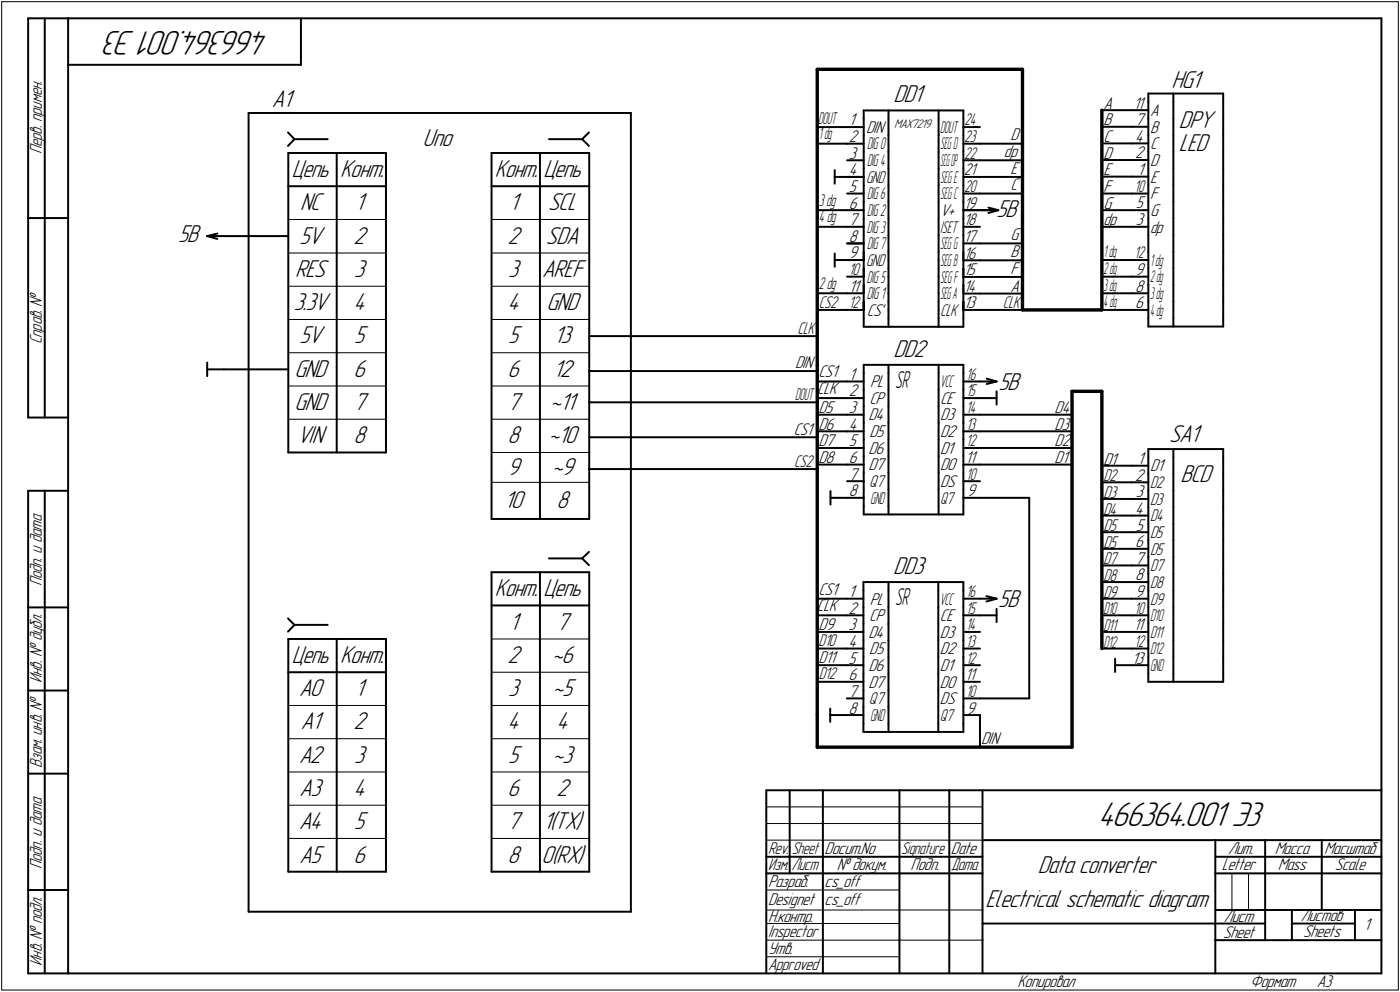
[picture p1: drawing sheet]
<svg xmlns="http://www.w3.org/2000/svg" width="421mm" height="298mm" viewBox="0 0 421 298" stroke-linecap="round" stroke-linejoin="round" font-family="sans-serif">
<g fill="none" stroke="#000" stroke-width=".59">
<path d="M8.5 5.5v120zM8.5 5.5h12zM13.5 5.5v120zM20.5 5.5v287zM20.5 5.5h395zM20.5 19.5h70zM90.5 5.5v14zM415.5 5.5v287zM74.8 34v240zM74.8 34h114.9zM86.6 39.8l2 2zM177.1 39.8l-2 2z"/>
<path d="M189.7 34v240zM245.8 38.2h9zM254.8 38.2h5zM259.8 33.2h29.9zM259.8 33.2v2.4zM259.8 35.6v5zM267.2 33.2v2.4zM267.2 35.6v5zM282.3 33.2v2.4zM282.3 35.6v5zM289.7 33.2v2.4zM289.7 35.6v5z"/>
<path d="M289.7 38.2h5zM331.4 38.1h9zM331.4 33.1h9zM340.4 33.1h5zM340.4 38.1h5zM345.4 28.1h22.5zM345.4 28.1v2.5zM345.4 30.6v5zM345.4 35.6v5zM352.9 28.1v2.5zM352.9 30.6v5zM352.9 35.6v5z"/>
<path d="M367.9 28.1v2.5zM367.9 30.6v5zM367.9 35.6v5zM86.7 56h29.4zM86.7 46h29.4zM86.7 46v90zM88.6 41.8h10zM88.6 41.8l-2 2.1zM101.3 46v90zM116.1 46v90zM147.8 56h29.4zM147.8 46h29.4z"/>
<path d="M147.8 46v110zM162.4 46v110zM165.1 41.8h10zM175.1 41.8l2 2.1zM177.2 46v110zM245.8 43.2h9zM251 53.2h8.8zM251 51.1v4.1zM254.8 43.2h5zM254.8 48.2h5zM254.8 53.2h5zM254.8 58.2h5z"/>
<path d="M259.8 40.6v5zM259.8 45.6v5zM259.8 50.6v5.1zM259.8 55.7v5zM267.2 40.6v5zM267.2 45.6v5zM267.2 50.6v5.1zM267.2 55.7v5zM282.3 40.6v5zM282.3 45.6v5zM282.3 50.6v5.1zM282.3 55.7v5z"/>
<path d="M289.7 40.6v5zM289.7 43.2h5zM289.7 45.6v5zM289.7 48.2h5zM289.7 50.6v5.1zM289.7 53.2h5zM289.7 55.7v5zM289.7 58.2h5zM294.7 58.2h12.8zM294.7 53.2h12.8zM294.7 48.2h12.8zM294.7 43.2h12.8z"/>
<path d="M331.4 58.2h9zM331.4 53.1h9zM331.4 48.1h9zM331.4 43.1h9zM340.4 43.1h5zM340.4 48.1h5zM340.4 53.1h5zM340.4 58.2h5zM345.4 40.6v5zM345.4 45.6v5zM345.4 50.6v5zM345.4 55.6v5z"/>
<path d="M352.9 40.6v5zM352.9 45.6v5zM352.9 50.6v5zM352.9 55.6v5zM367.9 40.6v5zM367.9 45.6v5zM367.9 50.6v5zM367.9 55.6v5zM8.5 65.5h12zM62.3 71l3.1 .8zM62.3 71l3.1-.8zM62.3 71h5z"/>
<path d="M67.3 71h19.4zM245.8 68.2h9zM245.8 63.2h9zM251 78.1h8.8zM251 76.2v4zM254.8 63.2h5zM254.8 68.2h5zM254.8 73.2h5zM254.8 78.1h5zM259.8 60.7v5zM259.8 65.7v5zM259.8 70.7v5z"/>
<path d="M259.8 75.7v2.4zM259.8 75.7v5zM267.2 60.7v5zM267.2 65.7v5zM267.2 70.7v5zM267.2 75.7v2.4zM267.2 78.1v2.6zM282.3 60.7v5zM282.3 65.7v5zM282.3 70.7v5zM282.3 75.7v2.4zM282.3 78.1v2.6z"/>
<path d="M289.7 60.7v5zM289.7 63.2h5zM289.7 65.7v5zM289.7 68.2h5zM289.7 70.7v5zM289.7 73.2h5zM289.7 75.7v2.4zM289.7 78.2h5zM289.7 75.9v5zM289.7 63.2h10.4zM294.7 78.2h12.8zM294.7 73.2h12.8z"/>
<path d="M295.2 63.2h5zM297.3 62.4l2.9 .8zM297.3 64l2.9-.8zM331.4 68.2h9zM331.4 63.2h9zM331.4 78.1h9zM340.4 63.2h5zM340.4 68.2h5zM340.4 78.1h5zM345.4 60.6v5zM345.4 65.6v5zM345.4 70.6v5z"/>
<path d="M345.4 75.6v5zM352.9 60.6v5zM352.9 65.6v5zM352.9 70.6v5zM352.9 75.6v5zM367.9 60.6v5zM367.9 65.6v5zM367.9 70.6v5zM367.9 75.6v5zM245.8 93.1h9zM245.8 88.1h9zM254.8 83.1h5z"/>
<path d="M254.8 88.1h5zM254.8 93.1h5zM259.8 80.7v2.4zM259.8 80.7v5zM259.8 85.7v2.4zM259.8 85.7v5zM259.8 90.7v2.4zM259.8 98.2h29.9zM259.8 90.7v5zM259.8 95.7v2.4zM267.2 80.7v2.4zM267.2 83.1v2.6z"/>
<path d="M267.2 85.7v2.4zM267.2 88.1v2.6zM267.2 90.7v2.4zM267.2 93.1v2.6zM267.2 95.7v2.5zM282.3 80.7v2.4zM282.3 83.1v2.6zM282.3 85.7v2.4zM282.3 88.1v2.6zM282.3 90.7v2.4zM282.3 93.1v2.6zM282.3 95.7v2.5z"/>
<path d="M289.7 83.2h5zM289.7 88.2h5zM289.7 80.7v5zM289.7 85.7v2.5zM289.7 80.9v2.6zM289.7 85.8v5zM289.7 90.8v2.4zM289.7 93.1h5zM289.7 90.7v2.4zM289.7 90.7v5zM289.7 95.7v2.5zM294.7 93.1h12.8z"/>
<path d="M294.7 88.2h12.8zM294.7 83.2h12.8zM331.4 93.1h9zM331.4 83.1h9zM331.4 88.1h9zM340.4 83.1h5zM340.4 88.1h5zM340.4 93.1h5zM345.4 80.6v5zM345.4 85.6v5zM345.4 90.6v5zM345.4 98.1h22.5z"/>
<path d="M345.4 95.6v2.5zM352.9 80.6v5zM352.9 85.6v5zM352.9 90.6v5zM352.9 95.6v2.5zM367.9 80.6v5zM367.9 85.6v5zM367.9 90.6v5zM367.9 95.6v2.5zM62.3 109v4zM62.3 111h5zM67.3 111h19.4z"/>
<path d="M177.2 111.5h68.6zM177.2 101h68.6zM245.8 119.6h9zM245.8 114.6h9zM254.8 114.6h5zM254.8 119.6h5zM259.8 109.6h29.9zM259.8 109.6v2.5zM259.8 112.1v5zM259.8 117.1v5zM267.2 109.6v2.5zM267.2 112.1v5z"/>
<path d="M267.2 117.1v5zM282.3 109.6v2.5zM282.3 112.1v5zM282.3 117.1v5zM289.7 109.6v2.5zM289.7 112.1v5zM289.7 114.6h5zM289.7 117.1v5zM289.7 119.6h5zM294.7 114.6h5zM294.7 119.6h5zM296.8 113.8l2.9 .8z"/>
<path d="M296.8 115.4l2.9-.8zM299.7 117.6v4zM8.5 125.5h12zM86.7 136h29.4zM177.2 131.4h68.6zM177.2 120.9h68.6zM245.8 124.6h9zM245.8 129.6h9zM245.8 134.6h9zM245.8 139.6h9zM254.8 124.6h5zM254.8 129.6h5z"/>
<path d="M254.8 134.6h5zM254.8 139.6h5zM259.8 122.1v5zM259.8 127.1v5zM259.8 132.1v5zM259.8 137.1v5zM267.2 122.1v5zM267.2 127.1v5zM267.2 132.1v5zM267.2 137.1v5zM282.3 122.1v5zM282.3 127.1v5z"/>
<path d="M282.3 132.1v5zM282.3 137.1v5zM289.7 122.1v5zM289.7 124.6h5zM289.7 127.1v5zM289.7 129.6h5zM289.7 132.1v5zM289.7 134.6h5zM289.7 137.1v5zM289.7 139.6h5zM294.7 124.6h27.7zM294.7 129.6h27.7z"/>
<path d="M294.7 134.6h27.7zM294.7 139.6h27.7zM331.4 140h9zM340.4 140h5zM345.4 135h22.5zM345.4 135v2.4zM345.4 137.4v5zM352.9 135v2.4zM352.9 137.4v5zM367.9 135v2.4zM367.9 137.4v5zM8.5 147.5v145z"/>
<path d="M8.5 147.5h12zM13.5 147.5v145zM147.8 156h29.4zM177.1 141h68.7zM249.8 147.6v4zM249.8 149.6h5zM254.8 144.6h5zM254.8 149.6h5zM259.8 142.1v5zM259.8 147.1v5zM259.8 154.6h29.9zM259.8 152.1v2.5z"/>
<path d="M267.2 142.1v5zM267.2 147.1v5zM267.2 152.1v2.5zM282.3 142.1v5zM282.3 147.1v5zM282.3 152.1v2.5zM289.7 142.1v5zM289.7 144.6h5zM289.7 147.1v5zM289.7 149.6h5zM289.7 152.1v2.5zM294.7 149.6h14.8z"/>
<path d="M309.5 149.6v60.3zM331.4 159.9h9zM331.4 154.9h9zM331.4 149.9h9zM331.4 144.9h9zM340.4 144.9h5zM340.4 149.9h5zM340.4 154.9h5zM340.4 159.9h5zM345.4 142.4v5zM345.4 147.4v5zM345.4 152.4v5z"/>
<path d="M345.4 157.4v5zM352.9 142.4v5zM352.9 147.4v5zM352.9 152.4v5zM352.9 157.4v5zM367.9 142.4v5zM367.9 147.4v5zM367.9 152.4v5zM367.9 157.4v5zM147.8 172h29.4zM147.8 172v90zM162.4 172v90z"/>
<path d="M165.1 167.8h10zM175.1 167.8l2-1.9zM175.1 167.8l2 2zM177.2 172v90zM245.8 179.9h8.9zM254.7 179.9h5zM259.7 174.9h30zM259.7 174.9v2.6zM259.7 177.5v5zM267.2 174.9v2.6zM267.2 177.5v5zM282.2 174.9v2.6z"/>
<path d="M282.2 177.5v5zM289.7 174.9v2.6zM289.7 177.5v5zM289.7 179.9h5zM294.7 179.9h5zM296.7 179.2l3 .7zM331.4 179.9h9zM331.4 174.9h9zM331.4 169.9h9zM331.4 164.9h9zM340.4 164.9h5zM340.4 169.9h5z"/>
<path d="M340.4 174.9h5zM340.4 179.9h5zM345.4 162.4v5zM345.4 167.4v5.1zM345.4 172.5v5zM345.4 177.5v5zM352.9 162.4v5zM352.9 167.4v5.1zM352.9 172.5v5zM352.9 177.5v5zM367.9 162.4v5zM367.9 167.4v5.1z"/>
<path d="M367.9 172.5v5zM367.9 177.5v5zM8.5 182.5h12zM86.6 185.8l2 2zM86.7 192h29.4zM86.7 192v70zM88.6 187.8h10zM88.6 187.8l-2 2zM101.3 192v70zM116.1 192v70zM147.8 181.9h29.4zM245.7 189.9h9z"/>
<path d="M245.7 184.9h9zM245.7 194.9h9zM245.7 199.9h9zM254.7 184.9h5zM254.7 189.9h5zM254.7 194.9h5zM254.7 199.9h5zM259.7 182.5v5zM259.7 187.5v4.9zM259.7 192.4v5zM259.7 197.4v5zM267.2 182.5v5z"/>
<path d="M267.2 187.5v4.9zM267.2 192.4v5zM267.2 197.4v5zM282.2 182.5v5zM282.2 187.5v4.9zM282.2 192.4v5zM282.2 197.4v5zM289.7 182.5v5zM289.7 184.9h5zM289.7 187.5v4.9zM289.7 189.9h5zM289.7 192.4v5z"/>
<path d="M289.7 194.9h5zM289.7 197.4v5zM289.7 199.9h5zM294.7 184.9h5zM296.7 180.8l3-.9zM299.7 183v3.9zM331.4 194.9h9zM331.4 189.9h9zM331.4 184.9h9zM335.4 198v3.9zM335.4 199.9h5zM340.4 184.9h5z"/>
<path d="M340.4 189.9h5zM340.4 194.9h5zM340.4 199.9h5zM345.4 182.5v5zM345.4 187.5v4.9zM345.4 192.4v5zM345.4 197.4v5zM352.9 182.5v5zM352.9 187.5v4.9zM352.9 192.4v5zM352.9 197.4v5zM367.9 182.5v5z"/>
<path d="M367.9 187.5v4.9zM367.9 192.4v5zM367.9 197.4v5zM8.5 207.5h12zM86.7 202h29.4zM245.7 204.9h9zM249.7 212.9v4zM249.7 214.9h5zM254.7 204.9h5zM254.7 209.9h5zM254.7 214.9h5zM259.7 202.4v5z"/>
<path d="M259.7 207.4v5zM259.7 212.4v5zM259.7 220h30zM259.7 217.4v2.6zM267.2 202.4v5zM267.2 207.4v5zM267.2 212.4v5zM267.2 217.4v2.6zM282.2 202.4v5zM282.2 207.4v5zM282.2 212.4v5zM282.2 217.4v2.6z"/>
<path d="M289.7 202.4v5zM289.7 204.9h5zM289.7 207.4v5zM289.7 209.9h5zM289.7 212.4v5zM289.7 214.9h5zM289.7 217.4v2.6zM294.7 209.9h14.8zM294.7 214.9v9.6zM345.4 202.4v2.5zM345.4 204.9h22.5zM352.9 202.4v2.5z"/>
<path d="M367.9 202.4v2.5zM8.5 232.5h12zM230.5 237.5h185zM230.5 237.5v55zM237.5 237.5v25zM247.5 237.5v55zM270.5 237.5v25zM285.5 237.5v25zM295.5 237.5v25zM230.5 257.5h65zM295.5 252.5h70zM365.5 252.5h15z"/>
<path d="M365.5 252.5v10zM365.5 257.5h15zM380.5 252.5h17zM380.5 252.5v10zM380.5 257.5h17zM397.5 252.5h18zM397.5 252.5v10zM397.5 257.5h18zM8.5 267.5h12zM74.8 274h114.9zM86.7 262h29.4zM147.8 262h29.4z"/>
<path d="M230.5 262.5h40zM270.5 262.5h15zM270.5 262.5v11zM270.5 273.5v9zM285.5 262.5h10zM285.5 262.5v11zM285.5 273.5v9zM295.5 277.5h70zM295.5 262.5v11zM295.5 273.5v9zM365.5 262.5v20zM365.5 277.5h15z"/>
<path d="M365.5 273.5h15zM365.5 262.5h15zM380.5 262.5v11zM380.5 262.5h17zM380.5 273.5h8zM380.5 273.5v9zM388.5 273.5h19zM388.5 277.5h19zM388.5 273.5v9zM397.5 262.5v11zM397.5 262.5h18zM407.5 273.5h8z"/>
<path d="M407.5 273.5v9zM8.5 292.5h12zM20.5 292.5h395zM270.5 282.5v10zM285.5 282.5v10zM295.5 282.5v10zM365.5 282.5v10zM365.5 282.5h15zM380.5 282.5h8zM388.5 282.5h19zM407.5 282.5h8z"/>
</g>
<path d="M245.8 20.8v89zM245.8 20.8h61.7zM307.5 20.8v72.3zM331.4 33.1v60zM307.5 93.1h23.9zM245.8 109.8v104.9zM322.4 117.6v106.9zM322.4 117.6h9zM331.4 117.6v77.3zM245.8 214.7v9.8zM245.8 224.5h76.6z" fill="none" stroke="#000" stroke-width="1"/>
<g fill="none" stroke="#000" stroke-width=".3">
<path d="M.5 .5v297zM.5 .5h420zM420.5 .5v297zM86.7 66h29.4zM86.7 76h29.4zM147.8 66h29.4zM147.8 76h29.4zM86.7 86h29.4zM86.7 96h29.4zM147.8 86h29.4zM147.8 96h29.4zM86.7 106h29.4z"/>
<path d="M86.7 116h29.4zM147.8 106h29.4zM147.8 116h29.4zM86.7 126h29.4zM147.8 126h29.4zM147.8 136h29.4zM147.8 144.9h29.4zM147.8 192h29.4zM86.7 212h29.4zM147.8 202h29.4zM147.8 212h29.4zM86.7 222h29.4z"/>
<path d="M86.7 232h29.4zM147.8 222h29.4zM147.8 232h29.4zM86.7 242h29.4zM86.7 252h29.4zM147.8 242h29.4zM147.8 252h29.4zM230.5 247.5h65zM230.5 252.5h65zM230.5 242.5h65zM230.5 267.5h40zM230.5 273.5h40z"/>
<path d="M230.5 277.5h40zM270.5 273.5h15zM285.5 273.5h10zM370.5 262.5v11zM375.5 262.5v11zM.5 297.5h420zM230.5 282.5h40zM230.5 287.5h40zM270.5 282.5h15zM285.5 282.5h10z"/>
</g>
<g font-size="10.9">
<text x="80.9" y="9.4" transform="rotate(-180 80.9 9.4)">466364.001 Э3</text>
<text x="330.1" y="248.1">466364.001 Э3</text>
</g>
<g font-size="7.8">
<text x="352.3" y="26.5">HG1</text>
<text x="81.7" y="32.1">A1</text>
<text x="268.7" y="30.7">DD1</text>
<text x="354.6" y="38.4">DPY</text>
<text x="127.1" y="43.9">Uno</text>
<text x="354.6" y="45.5">LED</text>
<text x="102.3" y="53.2">Конт.</text>
<text x="148.8" y="53.2">Конт.</text>
<text x="163.4" y="53.2">Цепь</text>
<text x="90.3" y="63.2">NC</text>
<text x="106.8" y="63.2">1</text>
<text x="153.2" y="63.2">1</text>
<text x="164.8" y="63.2">SCL</text>
<text x="299.7" y="65.2">5В</text>
<text x="53.6" y="72.7">5В</text>
<text x="90.1" y="73.2">5V</text>
<text x="106.3" y="73.2">2</text>
<text x="152.7" y="73.2">2</text>
<text x="164.2" y="73.2">SDA</text>
<text x="88.7" y="83.2">RES</text>
<text x="106.5" y="83.2">3</text>
<text x="152.9" y="83.2">3</text>
<text x="163.1" y="83.2">AREF</text>
<text x="88.4" y="93.2">3.3V</text>
<text x="106.3" y="93.2">4</text>
<text x="152.7" y="93.2">4</text>
<text x="164.3" y="93.2">GND</text>
<text x="90.1" y="103.2">5V</text>
<text x="106.5" y="103.2">5</text>
<text x="152.9" y="103.2">5</text>
<text x="166.6" y="103.2">13</text>
<text x="268.7" y="107.2">DD2</text>
<text x="88.5" y="113.2">GND</text>
<text x="106.3" y="113.2">6</text>
<text x="152.7" y="113.2">6</text>
<text x="166.4" y="113.2">12</text>
<text x="300.3" y="117.1">5В</text>
<text x="88.5" y="123.2">GND</text>
<text x="106.3" y="123.2">7</text>
<text x="152.7" y="123.2">7</text>
<text x="165.4" y="123.2">~11</text>
<text x="89.4" y="133.2">VIN</text>
<text x="106.3" y="133.2">8</text>
<text x="152.7" y="133.2">8</text>
<text x="164.8" y="133.2">~10</text>
<text x="351.6" y="133">SA1</text>
<text x="152.7" y="142.7">9</text>
<text x="165.8" y="142.7">~9</text>
<text x="355" y="144.9">BCD</text>
<text x="151.7" y="152.7">10</text>
<text x="167.4" y="152.7">8</text>
<text x="268.6" y="172.5">DD3</text>
<text x="148.8" y="179.2">Конт.</text>
<text x="163.4" y="179.2">Цепь</text>
<text x="300.2" y="182.4">5В</text>
<text x="153.2" y="189.2">1</text>
<text x="167.4" y="189.2">7</text>
<text x="102.3" y="199.2">Конт.</text>
<text x="152.7" y="199.2">2</text>
<text x="165.8" y="199.2">~6</text>
<text x="89.9" y="209.2">A0</text>
<text x="106.8" y="209.2">1</text>
<text x="152.9" y="209.2">3</text>
<text x="166" y="209.2">~5</text>
<text x="90.5" y="219.2">A1</text>
<text x="106.3" y="219.2">2</text>
<text x="152.7" y="219.2">4</text>
<text x="167.4" y="219.2">4</text>
<text x="89.9" y="229.2">A2</text>
<text x="106.5" y="229.2">3</text>
<text x="152.9" y="229.2">5</text>
<text x="166" y="229.2">~3</text>
<text x="90.1" y="239.2">A3</text>
<text x="106.3" y="239.2">4</text>
<text x="152.7" y="239.2">6</text>
<text x="167.4" y="239.2">2</text>
<text x="89.9" y="249.2">A4</text>
<text x="106.5" y="249.2">5</text>
<text x="152.7" y="249.2">7</text>
<text x="163.4" y="249.2">1(TX)</text>
<text x="90.1" y="259.2">A5</text>
<text x="106.3" y="259.2">6</text>
<text x="152.7" y="259.2">8</text>
<text x="162.9" y="259.2">0(RX)</text>
<text x="312.1" y="262.4">Data converter</text>
<text x="296.4" y="272.4">Electrical schematic diagram</text>
</g>
<g font-size="7.7">
<text x="87.8" y="53.2">Цепь</text>
<text x="87.8" y="199.2">Цепь</text>
</g>
<g font-size="7.5">
<text x="269.2" y="116.6">SR</text>
<text x="269.2" y="181.9">SR</text>
</g>
<g font-size="5.4">
<text x="331.9" y="32.7">A</text>
<text x="341" y="32.6">11</text>
<text x="345.9" y="34.9">A</text>
<text x="255.2" y="37.7">1</text>
<text x="260.5" y="39.9">DIN</text>
<text x="331.9" y="37.7">B</text>
<text x="341.4" y="37.6">7</text>
<text x="345.9" y="39.9">B</text>
<text x="12.6" y="46.3" transform="rotate(-90 12.6 46.3)">Перв. примен.</text>
<text x="255.2" y="42.7">2</text>
<text x="255.2" y="47.7">3</text>
<text x="301.9" y="47.2">dp</text>
<text x="303.9" y="42.2">D</text>
<text x="331.9" y="42.7">C</text>
<text x="331.9" y="47.7">D</text>
<text x="341.4" y="42.6">4</text>
<text x="341.4" y="47.6">2</text>
<text x="345.9" y="44.9">C</text>
<text x="255.2" y="52.7">4</text>
<text x="289.9" y="52.7">21</text>
<text x="303.9" y="52.2">E</text>
<text x="331.9" y="52.7">E</text>
<text x="342.1" y="52.6">1</text>
<text x="345.9" y="49.9">D</text>
<text x="255.2" y="57.7">5</text>
<text x="303.9" y="57.2">C</text>
<text x="331.9" y="57.7">F</text>
<text x="345.9" y="54.9">E</text>
<text x="345.9" y="59.9">F</text>
<text x="255.2" y="62.7">6</text>
<text x="282.7" y="64.9">V+</text>
<text x="289.9" y="62.7">1</text>
<text x="291.1" y="62.7">9</text>
<text x="331.9" y="62.7">G</text>
<text x="341.6" y="62.6">5</text>
<text x="345.9" y="64.9">G</text>
<text x="255.2" y="67.7">7</text>
<text x="289.9" y="67.7">1</text>
<text x="291.1" y="67.7">8</text>
<text x="331.9" y="67.7">dp</text>
<text x="341.6" y="67.6">3</text>
<text x="345.9" y="69.9">dp</text>
<text x="255.2" y="72.7">8</text>
<text x="255.2" y="77.7">9</text>
<text x="289.9" y="72.7">1</text>
<text x="289.9" y="77.7">1</text>
<text x="291.1" y="72.7">7</text>
<text x="291.1" y="77.7">6</text>
<text x="303.9" y="77.2">B</text>
<text x="303.9" y="72.2">G</text>
<text x="289.7" y="82.7">1</text>
<text x="291.1" y="82.7">5</text>
<text x="303.9" y="82.2">F</text>
<text x="341.4" y="82.6">9</text>
<text x="255.2" y="87.7">11</text>
<text x="289.9" y="87.7">1</text>
<text x="291.1" y="87.7">4</text>
<text x="303.9" y="87.7">A</text>
<text x="341.4" y="87.6">8</text>
<text x="260.7" y="94.9">CS'</text>
<text x="289.7" y="92.6">1</text>
<text x="291.1" y="92.6">3</text>
<text x="341.4" y="92.6">6</text>
<text x="12.6" y="103.4" transform="rotate(-90 12.6 103.4)">Справ. №</text>
<text x="239.1" y="110.6">DIN</text>
<text x="246.1" y="113.4">СS1</text>
<text x="245.8" y="118.4">CLK 2</text>
<text x="255.2" y="114.1">1</text>
<text x="261.7" y="116.4">PL</text>
<text x="246.1" y="124.1">D5</text>
<text x="255.2" y="124.1">3</text>
<text x="261.5" y="121.4">CP</text>
<text x="282.7" y="121.4">CE</text>
<text x="317.2" y="124.1">D4</text>
<text x="238.7" y="130.7">CS1</text>
<text x="246.1" y="129.1">D6</text>
<text x="255.2" y="129.1">4</text>
<text x="261.2" y="126.4">D4</text>
<text x="261.5" y="131.4">D5</text>
<text x="282.7" y="126.4">D3</text>
<text x="282.7" y="131.4">D2</text>
<text x="317.2" y="129.1">D3</text>
<text x="246.1" y="134.1">D7</text>
<text x="255.2" y="134.1">5</text>
<text x="261.2" y="136.4">D6</text>
<text x="282.7" y="136.4">D1</text>
<text x="317.2" y="134.1">D2</text>
<text x="246.1" y="139.1">D8</text>
<text x="255.2" y="139.1">6</text>
<text x="261.2" y="141.4">D7</text>
<text x="282.7" y="141.4">D0</text>
<text x="290.3" y="139.1">11</text>
<text x="317.2" y="139.1">D1</text>
<text x="331.9" y="139.6">D1</text>
<text x="342.1" y="139.4">1</text>
<text x="345.9" y="141.7">D1</text>
<text x="255.2" y="144.1">7</text>
<text x="255.2" y="149.1">8</text>
<text x="282.7" y="146.4">DS</text>
<text x="290.7" y="149.1">9</text>
<text x="341.4" y="144.4">2</text>
<text x="341.6" y="149.4">3</text>
<text x="341.4" y="154.4">4</text>
<text x="341.6" y="159.4">5</text>
<text x="341.4" y="164.4">6</text>
<text x="341.4" y="169.4">7</text>
<text x="12.6" y="176.1" transform="rotate(-90 12.6 176.1)">Подп. и дата</text>
<text x="246.1" y="178.7">СS1</text>
<text x="255.2" y="179.4">1</text>
<text x="341.4" y="174.4">8</text>
<text x="341.4" y="179.4">9</text>
<text x="245.7" y="183.7">CLK 2</text>
<text x="261.6" y="181.7">PL</text>
<text x="246.2" y="189.2">D9</text>
<text x="255.2" y="189.4">3</text>
<text x="261.2" y="191.7">D4</text>
<text x="261.4" y="186.7">CP</text>
<text x="282.7" y="186.7">CE</text>
<text x="282.7" y="191.7">D3</text>
<text x="341" y="189.4">11</text>
<text x="255.2" y="194.4">4</text>
<text x="261.4" y="196.7">D5</text>
<text x="282.7" y="196.7">D2</text>
<text x="246.2" y="199.2">D11</text>
<text x="255.2" y="199.4">5</text>
<text x="261.2" y="201.7">D6</text>
<text x="282.7" y="201.7">D1</text>
<text x="340.4" y="199.4">13</text>
<text x="12.6" y="205.2" transform="rotate(-90 12.6 205.2)">Инв. № дубл.</text>
<text x="255.2" y="204.4">6</text>
<text x="255.2" y="209.4">7</text>
<text x="261.2" y="206.7">D7</text>
<text x="282.7" y="206.7">D0</text>
<text x="290.3" y="204.4">11</text>
<text x="255.2" y="214.4">8</text>
<text x="282.7" y="211.7">DS</text>
<text x="290.7" y="214.4">9</text>
<text x="295.1" y="223.6">DIN</text>
<text x="12.6" y="230.9" transform="rotate(-90 12.6 230.9)">Взам. инв. №</text>
<text x="231.1" y="256.6">Rev.</text>
<text x="248" y="256.6">Docum.No</text>
<text x="286" y="256.6">Date</text>
<text x="369.3" y="256.6">Лит.</text>
<text x="383.4" y="256.6">Масса</text>
<text x="398.3" y="256.6">Масштаб</text>
<text x="12.6" y="261.1" transform="rotate(-90 12.6 261.1)">Подп. и дата</text>
<text x="251.6" y="261.6">№ докум.</text>
<text x="273.9" y="261.6">Подп.</text>
<text x="367.5" y="261.6">Letter</text>
<text x="384.3" y="261.6">Mass</text>
<text x="401.4" y="261.6">Scale</text>
<text x="231" y="266.6">Разраб.</text>
<text x="248" y="266.6">cs_off</text>
<text x="231" y="272.1">Designet</text>
<text x="248" y="272.1">cs_off</text>
<text x="231" y="277.1">Н.контр.</text>
<text x="231" y="281.6">I</text>
<text x="231.7" y="281.6">nspector</text>
<text x="367.8" y="281.9">Sheet</text>
<text x="368.1" y="277.1">Лист</text>
<text x="391.2" y="276.7">Листов</text>
<text x="391.9" y="281.6">Sheets</text>
<text x="410.2" y="279.6">1</text>
<text x="231" y="286.6">Утв.</text>
<text x="12.6" y="290.2" transform="rotate(-90 12.6 290.2)">Инв. № подл.</text>
<text x="231" y="291.6">Approved</text>
<text x="306" y="296.6">Копировал</text>
<text x="376" y="296.6">Формат</text>
<text x="396" y="296.6">A3</text>
</g>
<g font-size="5.3">
<text x="290.1" y="37.7">24</text>
<text x="290" y="42.7">23</text>
<text x="290.1" y="47.7">22</text>
<text x="260.5" y="54.9">GND</text>
<text x="290.1" y="57.7">20</text>
<text x="341.2" y="57.6">10</text>
<text x="341.2" y="77.6">12</text>
<text x="255.2" y="82.7">10</text>
<text x="260.5" y="79.9">GND</text>
<text x="246.2" y="92.5">CS2</text>
<text x="255.2" y="92.6">12</text>
<text x="282.7" y="94.9">CLK</text>
<text x="301.6" y="92.6">CLK</text>
<text x="239.9" y="100.3">CLK</text>
<text x="290.5" y="119.1">15</text>
<text x="290.6" y="114.1">16</text>
<text x="290.6" y="124.1">14</text>
<text x="290.5" y="129.1">13</text>
<text x="290.6" y="134.1">12</text>
<text x="238.9" y="140.3">CS2</text>
<text x="261.4" y="146.4">Q7</text>
<text x="290.6" y="144.1">10</text>
<text x="331.9" y="144.6">D2</text>
<text x="331.9" y="149.6">D3</text>
<text x="345.9" y="146.7">D2</text>
<text x="282.7" y="151.4">Q7</text>
<text x="331.9" y="154.6">D4</text>
<text x="345.9" y="151.7">D3</text>
<text x="331.9" y="159.6">D5</text>
<text x="345.9" y="156.7">D4</text>
<text x="345.9" y="161.7">D5</text>
<text x="331.9" y="164.6">D5</text>
<text x="345.9" y="166.7">D5</text>
<text x="331.9" y="169.6">D7</text>
<text x="345.9" y="171.7">D7</text>
<text x="290.5" y="179.4">16</text>
<text x="331.9" y="174.6">D8</text>
<text x="331.9" y="179.6">D9</text>
<text x="345.9" y="176.7">D8</text>
<text x="290.5" y="184.4">15</text>
<text x="341.2" y="184.4">10</text>
<text x="345.9" y="181.7">D9</text>
<text x="290.5" y="189.4">14</text>
<text x="331.9" y="189.6">D11</text>
<text x="345.9" y="191.7">D11</text>
<text x="246.2" y="194.2">D10</text>
<text x="290.5" y="194.4">13</text>
<text x="341.2" y="194.4">12</text>
<text x="290.5" y="199.4">12</text>
<text x="246.3" y="204.2">D12</text>
<text x="290.5" y="209.4">10</text>
<text x="261.3" y="211.7">Q7</text>
<text x="282.7" y="216.7">Q7</text>
<text x="238.1" y="256.6">Sheet</text>
<text x="271" y="256.6">Signature</text>
<text x="231.1" y="261.6">Изм.</text>
<text x="238.1" y="261.6">Лист</text>
<text x="286.1" y="261.6">Дата</text>
</g>
<g font-size="5.2">
<text x="246.1" y="37.3">DOUT</text>
<text x="246.3" y="41.8">1</text>
<text x="247.8" y="41.8">dg</text>
<text x="282.7" y="39.9">DOUT</text>
<text x="260.8" y="44.9">DIG0</text>
<text x="282.7" y="44.9">SEGD</text>
<text x="260.8" y="49.9">DIG4</text>
<text x="260.8" y="59.9">DIG6</text>
<text x="282.7" y="54.9">SEGE</text>
<text x="282.7" y="59.9">SEGC</text>
<text x="246.3" y="61.8">3dg</text>
<text x="260.8" y="64.9">DIG2</text>
<text x="246.3" y="66.8">4dg</text>
<text x="260.7" y="69.9">DIG3</text>
<text x="282.7" y="69.9">I</text>
<text x="283.2" y="69.9">SET</text>
<text x="260.8" y="74.9">DIG7</text>
<text x="282.7" y="74.9">SEGG</text>
<text x="331.9" y="77.4">1</text>
<text x="333.4" y="77.4">dg</text>
<text x="282.7" y="79.9">SEGB</text>
<text x="331.9" y="82.4">2dg</text>
<text x="345.9" y="79.9">1</text>
<text x="347.4" y="79.9">dg</text>
<text x="246.3" y="86.8">2dg</text>
<text x="260.7" y="89.9">DIG1</text>
<text x="260.7" y="84.9">DIG5</text>
<text x="282.7" y="84.9">SEGF</text>
<text x="282.7" y="89.9">SEGA</text>
<text x="331.9" y="87.4">3</text>
<text x="333.6" y="87.4">dg</text>
<text x="345.9" y="84.9">2dg</text>
<text x="345.9" y="89.9">3dg</text>
<text x="331.9" y="92.4">4dg</text>
<text x="345.9" y="94.9">4dg</text>
<text x="282.7" y="116.4">VCC</text>
<text x="239.2" y="120.1">DOUT</text>
<text x="261.7" y="151.4">GND</text>
<text x="282.7" y="181.7">VCC</text>
<text x="331.9" y="184.6">D10</text>
<text x="345.9" y="186.7">D10</text>
<text x="331.9" y="194.6">D12</text>
<text x="345.9" y="196.7">D12</text>
<text x="345.9" y="201.7">GND</text>
<text x="261.7" y="216.7">GND</text>
</g>
<g font-size="5.1">
<text x="282.7" y="49.9">S</text>
<text x="283.6" y="49.9">EGDP</text>
</g>
<text font-size="4" x="268.9" y="38.5">MAX7219</text>
</svg>
